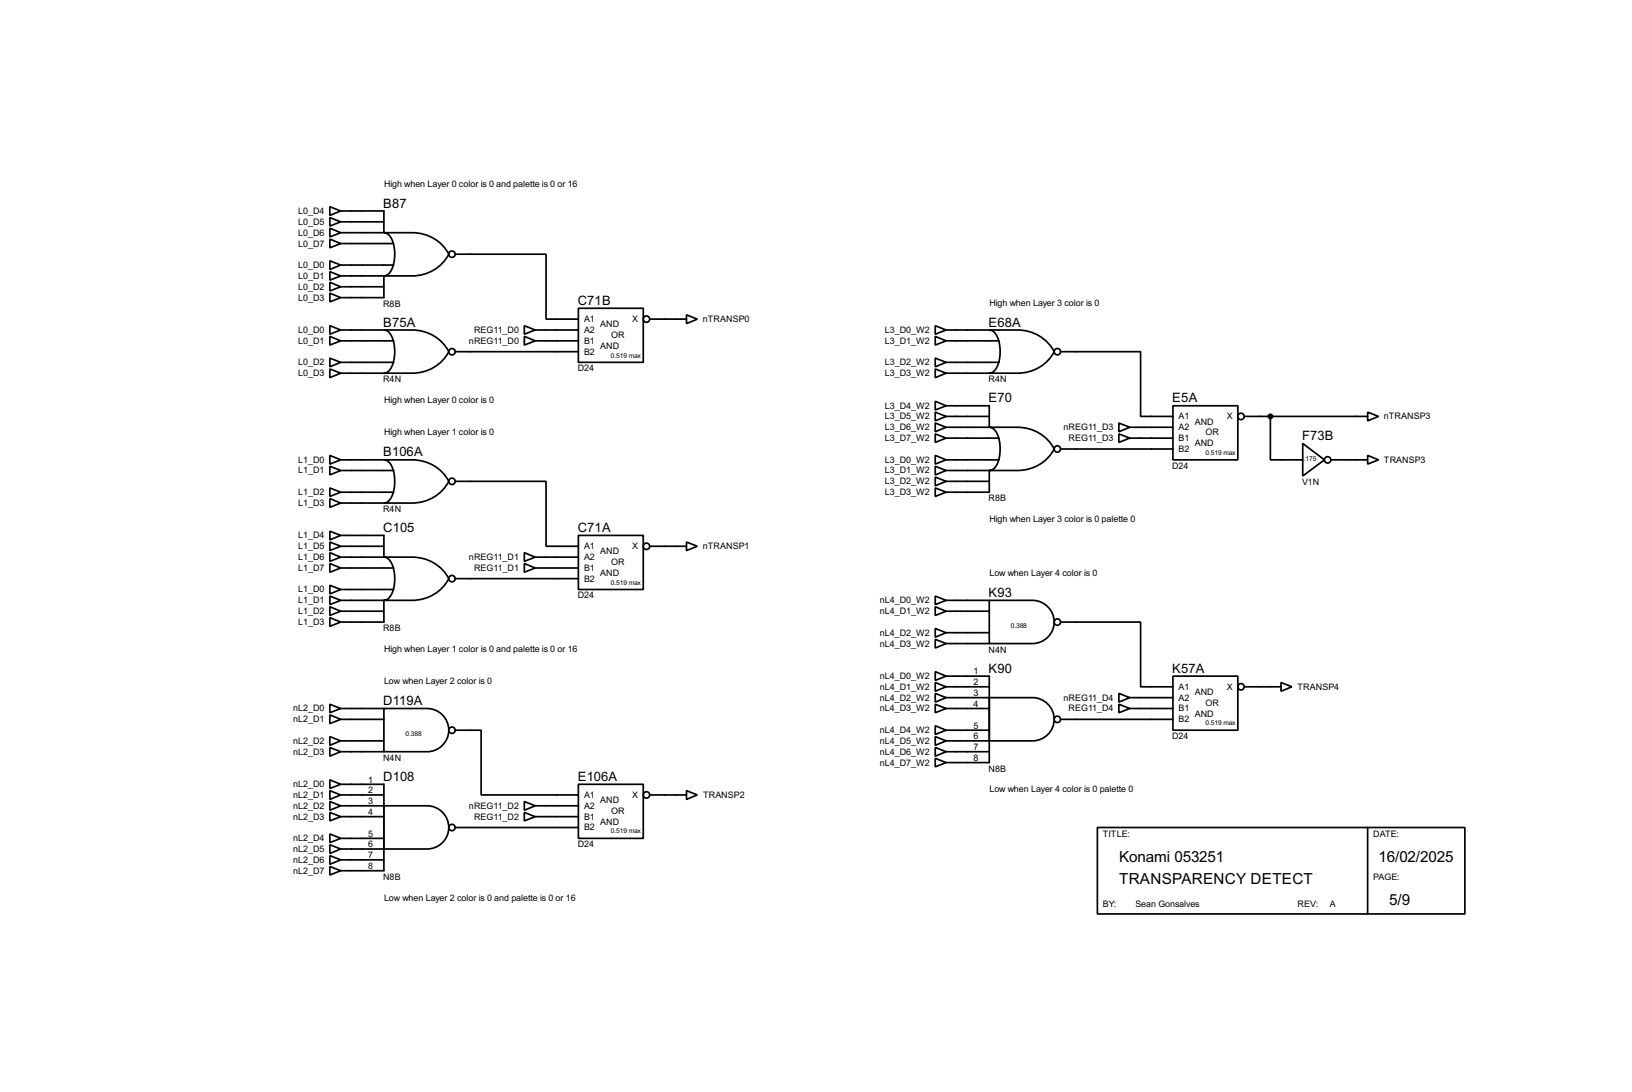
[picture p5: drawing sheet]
<svg xmlns="http://www.w3.org/2000/svg" width="383mm" height="256mm" viewBox="0 0 383 256" stroke-linecap="round" stroke-linejoin="round" font-family="sans-serif">
<g fill="none" stroke="#000" stroke-width=".4">
<path d="M77.5 48.6l2.6 1-2.6 1zM77.5 51.1l2.6 1-2.6 1zM77.5 53.6l2.6 1.1-2.6 1zM77.5 56.2l2.6 1-2.6 1zM80.1 49.6h10.1v5.1h-10.1M80.1 52.1h10.1M80.1 57.2h12.4M90.2 54.7h6.6a9.6 9.6 0 0 1 8.7 5 9.6 9.6 0 0 1-8.7 5.1h-6.6a3.2 3.2 0 0 0 2.4-3.1 7.6 7.6 0 0 0-1.4-6.6zM107 59.7h21.3v15.3h7.6M77.5 68.9l2.6 1-2.6 1zM77.5 63.8l2.6 1-2.6 1zM77.5 79l2.6 1.1-2.6 1z"/>
<path d="M77.5 76.5l2.6 1-2.6 1zM77.5 61.3l2.6 1-2.6 1zM77.5 66.3l2.6 1.1-2.6 1zM80.1 64.8h10.1v5.1h-10.1M80.1 77.5h10.1M80.1 62.3h12.4M80.1 67.4h10.1M90.2 77.5h6.6a9.6 9.6 0 0 1 8.7 5.1 9.6 9.6 0 0 1-8.7 5.1h-6.6a3.2 3.2 0 0 0 2.4-3.2 7.7 7.7 0 0 0-1.4-6.6zM123.2 76.5l2.6 1-2.6 1zM123.2 79l2.6 1.1-2.6 1zM125.8 77.5h10.1M135.9 72.4h15.3v12.7h-15.3z"/>
<path d="M152.7 75h8.6M161.3 74l2.6 1-2.6 1zM219.8 76.5l2.5 1-2.5 1zM219.8 79l2.5 1.1-2.5 1zM222.3 77.5h10.2M232.5 77.5h6.6a9.6 9.6 0 0 1 8.6 5.1 9.6 9.6 0 0 1-8.6 5.1h-6.6a3.2 3.2 0 0 0 2.3-3.2 7.7 7.7 0 0 0-1.3-6.6zM77.5 86.7l2.6 1-2.6 1zM77.5 84.1l2.6 1-2.6 1.1zM80.1 87.7h10.1M80.1 85.1h12.4M80.1 80.1h12.4M107 82.6h28.9"/>
<path d="M125.8 80.1h10.1M219.8 94.3l2.5 1-2.5 1zM219.8 96.8l2.5 1-2.5 1.1zM219.8 99.4l2.5 1-2.5 1zM219.8 84.1l2.5 1-2.5 1.1zM219.8 86.7l2.5 1-2.5 1zM222.3 87.7h10.2M222.3 85.1h12.5M222.3 80.1h12.5M222.3 95.3h10.2v5.1h-10.2M222.3 97.8h10.2M249.2 82.6h18.8v15.2h7.6"/>
<path d="M262.9 99.4l2.6 1-2.6 1zM275.6 95.3h15.3v12.7h-15.3zM292.4 97.8h29M298.5 97.8v10.2h7.6M321.4 96.8l2.5 1-2.5 1.1zM77.5 109.5l2.6 1-2.6 1.1zM77.5 114.6l2.6 1-2.6 1zM77.5 117.1l2.6 1.1-2.6 1zM77.5 107l2.6 1-2.6 1zM80.1 110.5h12.4M80.1 115.6h12.4M80.1 118.2h10.1"/>
<path d="M80.1 108h10.1M90.2 108h6.6a9.6 9.6 0 0 1 8.7 5.1 9.6 9.6 0 0 1-8.7 5.1h-6.6a3.2 3.2 0 0 0 2.4-3.2 7.6 7.6 0 0 0-1.4-6.6zM107 113.1h21.3v15.2h7.6M219.8 112.1l2.5 1-2.5 1zM219.8 107l2.5 1-2.5 1zM219.8 109.5l2.5 1-2.5 1.1zM219.8 101.9l2.5 1-2.5 1zM219.8 114.6l2.5 1-2.5 1zM222.3 110.5h10.2v5.1h-10.2M222.3 108h12.5M222.3 113.1h10.2M222.3 102.9h12.5"/>
<path d="M232.5 100.4h6.6a9.6 9.6 0 0 1 8.6 5.1 9.6 9.6 0 0 1-8.6 5h-6.6a3.2 3.2 0 0 0 2.3-3.1 7.7 7.7 0 0 0-1.3-6.6zM249.2 105.5h26.4M262.9 101.9l2.6 1-2.6 1zM265.5 100.4h10.1M265.5 102.9h10.1M306.1 104.2l5.1 3.8-5.1 3.8zM312.7 108h8.7M321.4 107l2.5 1-2.5 1zM77.5 137.5l2.6 1-2.6 1zM77.5 124.8l2.6 1-2.6 1zM77.5 127.3l2.6 1-2.6 1zM77.5 132.4l2.6 1-2.6 1z"/>
<path d="M77.5 129.8l2.6 1.1-2.6 1zM80.1 125.8h10.1v5.1h-10.1M80.1 133.4h12.4M80.1 128.3h10.1M80.1 138.5h12.4M90.2 130.9h6.6a9.6 9.6 0 0 1 8.7 5 9.6 9.6 0 0 1-8.7 5.1h-6.6a3.2 3.2 0 0 0 2.4-3.1 7.6 7.6 0 0 0-1.4-6.6zM107 135.9h28.9M123.2 129.8l2.6 1.1-2.6 1zM123.2 132.4l2.6 1-2.6 1zM125.8 130.9h10.1M125.8 133.4h10.1M135.9 125.8h15.3v12.7h-15.3z"/>
<path d="M152.7 128.3h8.6M161.3 127.3l2.6 1-2.6 1zM77.5 142.5l2.6 1.1-2.6 1zM77.5 145.1l2.6 1-2.6 1zM77.5 140l2.6 1-2.6 1zM80.1 141h10.1v5.1h-10.1M80.1 143.6h10.1M219.8 157.8l2.5 1-2.5 1zM219.8 150.2l2.5 1-2.5 1zM219.8 147.6l2.5 1-2.5 1.1zM219.8 140l2.5 1-2.5 1zM219.8 142.5l2.5 1.1-2.5 1z"/>
<path d="M222.3 158.8h10.2v20.3h-10.2M222.3 151.2h10.2M222.3 148.6h10.2M222.3 141h10.2M222.3 143.6h10.2M232.5 141h10.1a5.1 5.1 0 0 1 5.1 5.1 5.1 5.1 0 0 1-5.1 5.1h-10.1zM249.2 146.1h18.8v15.2h7.6M275.6 158.8h15.3v12.7h-15.3zM77.5 165.4l2.6 1-2.6 1zM77.5 167.9l2.6 1.1-2.6 1zM77.5 173l2.6 1-2.6 1.1zM77.5 175.6l2.6 1-2.6 1z"/>
<path d="M80.1 169h10.1M80.1 174h10.1M80.1 166.4h10.1M80.1 176.6h10.1M90.2 166.4h10.2a5.1 5.1 0 0 1 5.1 5.1 5.1 5.1 0 0 1-5.1 5.1h-10.2zM107 171.5h6.1v15.2h22.8M219.8 160.3l2.5 1-2.5 1.1zM219.8 170.5l2.5 1-2.5 1zM219.8 173l2.5 1-2.5 1.1zM219.8 165.4l2.5 1-2.5 1zM219.8 162.9l2.5 1-2.5 1zM219.8 175.6l2.5 1-2.5 1z"/>
<path d="M219.8 178.1l2.5 1-2.5 1zM222.3 161.3h10.2M222.3 171.5h10.2M222.3 174h10.2M222.3 166.4h10.2M222.3 163.9h10.2M222.3 176.6h10.2M232.5 163.9h10.1a5.1 5.1 0 0 1 5.1 5 5.1 5.1 0 0 1-5.1 5.1h-10.1zM249.2 169h26.4M262.9 162.9l2.6 1-2.6 1zM262.9 165.4l2.6 1-2.6 1zM265.5 166.4h10.1"/>
<path d="M265.5 163.9h10.1M292.4 161.3h8.6M301 160.3l2.6 1-2.6 1.1zM77.5 183.2l2.6 1-2.6 1zM77.5 185.7l2.6 1-2.6 1.1zM77.5 188.3l2.6 1-2.6 1zM77.5 190.8l2.6 1-2.6 1zM77.5 195.9l2.6 1-2.6 1zM77.5 198.4l2.6 1-2.6 1.1zM80.1 191.8h10.1M80.1 189.3h10.1M80.1 184.2h10.1v20.3h-10.1"/>
<path d="M80.1 186.7h10.1M80.1 196.9h10.1M80.1 199.4h10.1M90.2 189.3h10.2a5.1 5.1 0 0 1 5.1 5 5.1 5.1 0 0 1-5.1 5.1h-10.2zM107 194.4h28.9M123.2 190.8l2.6 1-2.6 1zM123.2 188.3l2.6 1-2.6 1zM125.8 191.8h10.1M125.8 189.3h10.1M135.9 184.2h15.3v12.7h-15.3zM152.7 186.7h8.6M161.3 185.7l2.6 1-2.6 1.1z"/>
<path d="M257.9 194.4h86.3v20.3h-86.3zM321.4 194.4v20.3M77.5 201l2.6 1-2.6 1zM77.5 203.5l2.6 1-2.6 1zM80.1 202h10.1"/>
<circle cx="106.2" cy="59.7" r=".75"/>
<circle cx="151.9" cy="75" r=".75"/>
<circle cx="106.2" cy="82.6" r=".75"/>
<circle cx="248.4" cy="82.6" r=".75"/>
<circle cx="291.6" cy="97.8" r=".75"/>
<circle cx="106.2" cy="113.1" r=".75"/>
<circle cx="248.4" cy="105.5" r=".75"/>
<circle cx="311.9" cy="108" r=".75"/>
<circle cx="106.2" cy="135.9" r=".75"/>
<circle cx="151.9" cy="128.3" r=".75"/>
<circle cx="248.4" cy="146.1" r=".75"/>
<circle cx="106.2" cy="171.5" r=".75"/>
<circle cx="248.4" cy="169" r=".75"/>
<circle cx="291.6" cy="161.3" r=".75"/>
<circle cx="106.2" cy="194.4" r=".75"/>
<circle cx="151.9" cy="186.7" r=".75"/>
</g>
<circle cx="298.5" cy="97.8" r=".5" fill="#000" stroke="#000" stroke-width=".4"/>
<g font-size="4">
<text x="263" y="202.5">Konami 053251</text>
<text x="323.9" y="202.5">16/02/2025</text>
<text x="263" y="207.6">TRANSPARENCY DETECT</text>
<text x="326.4" y="212.7">5/9</text>
</g>
<g font-size="3.4">
<text x="90.1" y="48.7">B87</text>
<text x="135.8" y="71.6">C71B</text>
<text x="90.1" y="76.7">B75A</text>
<text x="232.3" y="76.7">E68A</text>
<text x="232.3" y="94.5">E70</text>
<text x="275.5" y="94.5">E5A</text>
<text x="90.1" y="107.2">B106A</text>
<text x="306" y="103.4">F73B</text>
<text x="90.1" y="125">C105</text>
<text x="135.8" y="125">C71A</text>
<text x="232.3" y="140.2">K93</text>
<text x="232.3" y="158">K90</text>
<text x="275.5" y="158">K57A</text>
<text x="90.1" y="165.6">D119A</text>
<text x="90.1" y="183.4">D108</text>
<text x="135.8" y="183.4">E106A</text>
</g>
<g font-size="2.4">
<text x="90.2" y="43.8">High when Layer 0 color is 0 and palette is 0 or 16</text>
<text x="70.1" y="50.2">L0_D4</text>
<text x="70.1" y="52.8">L0_D5</text>
<text x="70.1" y="55.4">L0_D6</text>
<text x="70.1" y="57.9">L0_D7</text>
<text x="70.1" y="65.5">L0_D1</text>
<text x="70.1" y="62.9">L0_D0</text>
<text x="70.1" y="70.6">L0_D3</text>
<text x="70.1" y="68.1">L0_D2</text>
<text x="90" y="72">R8B</text>
<text x="232.5" y="71.8">High when Layer 3 color is 0</text>
<text x="137.2" y="75.6">A1</text>
<text x="141" y="76.9">AND</text>
<text x="148.5" y="75.6">X</text>
<text x="165.2" y="75.6">nTRANSP0</text>
<text x="70.1" y="80.8">L0_D1</text>
<text x="70.1" y="78.2">L0_D0</text>
<text x="110.2" y="80.8">nREG11_D0</text>
<text x="111.4" y="78.2">REG11_D0</text>
<text x="137.2" y="80.8">B1</text>
<text x="137.2" y="83.3">B2</text>
<text x="137.2" y="78.2">A2</text>
<text x="141" y="82">AND</text>
<text x="143.6" y="79.4">OR</text>
<text x="207.9" y="78.2">L3_D0_W2</text>
<text x="207.9" y="80.8">L3_D1_W2</text>
<text x="70.1" y="88.4">L0_D3</text>
<text x="70.1" y="85.8">L0_D2</text>
<text x="90" y="89.8">R4N</text>
<text x="135.7" y="87.2">D24</text>
<text x="207.9" y="85.8">L3_D2_W2</text>
<text x="207.9" y="88.4">L3_D3_W2</text>
<text x="232.3" y="89.8">R4N</text>
<text x="90.2" y="94.7">High when Layer 0 color is 0</text>
<text x="207.9" y="96">L3_D4_W2</text>
<text x="207.9" y="98.5">L3_D5_W2</text>
<text x="207.9" y="101.1">L3_D6_W2</text>
<text x="249.9" y="101.1">nREG11_D3</text>
<text x="276.9" y="98.5">A1</text>
<text x="276.9" y="101.1">A2</text>
<text x="280.7" y="99.7">AND</text>
<text x="288.2" y="98.5">X</text>
<text x="325.2" y="98.5">nTRANSP3</text>
<text x="90.2" y="102.3">High when Layer 1 color is 0</text>
<text x="207.9" y="103.6">L3_D7_W2</text>
<text x="251.1" y="103.6">REG11_D3</text>
<text x="276.9" y="103.6">B1</text>
<text x="276.9" y="106.2">B2</text>
<text x="280.7" y="104.8">AND</text>
<text x="283.3" y="102.3">OR</text>
<text x="70.1" y="111.2">L1_D1</text>
<text x="70.1" y="108.7">L1_D0</text>
<text x="207.9" y="113.8">L3_D2_W2</text>
<text x="207.9" y="108.7">L3_D0_W2</text>
<text x="207.9" y="111.2">L3_D1_W2</text>
<text x="275.4" y="110.1">D24</text>
<text x="305.9" y="113.9">V1N</text>
<text x="325.2" y="108.7">TRANSP3</text>
<text x="70.1" y="116.3">L1_D2</text>
<text x="70.1" y="118.9">L1_D3</text>
<text x="207.9" y="116.3">L3_D3_W2</text>
<text x="232.3" y="117.7">R8B</text>
<text x="90" y="120.3">R4N</text>
<text x="232.5" y="122.6">High when Layer 3 color is 0 palette 0</text>
<text x="70.1" y="126.5">L1_D4</text>
<text x="70.1" y="129">L1_D5</text>
<text x="70.1" y="131.6">L1_D6</text>
<text x="110.2" y="131.6">nREG11_D1</text>
<text x="137.2" y="129">A1</text>
<text x="137.2" y="131.6">A2</text>
<text x="141" y="130.2">AND</text>
<text x="148.5" y="129">X</text>
<text x="165.2" y="129">nTRANSP1</text>
<text x="70.1" y="134.1">L1_D7</text>
<text x="111.4" y="134.1">REG11_D1</text>
<text x="137.2" y="134.1">B1</text>
<text x="137.2" y="136.6">B2</text>
<text x="141" y="135.3">AND</text>
<text x="143.6" y="132.8">OR</text>
<text x="232.5" y="135.3">Low when Layer 4 color is 0</text>
<text x="70.1" y="141.7">L1_D1</text>
<text x="70.1" y="139.2">L1_D0</text>
<text x="135.7" y="140.6">D24</text>
<text x="206.8" y="141.7">nL4_D0_W2</text>
<text x="70.1" y="144.3">L1_D2</text>
<text x="70.1" y="146.8">L1_D3</text>
<text x="90" y="148.2">R8B</text>
<text x="206.8" y="149.3">nL4_D2_W2</text>
<text x="206.8" y="144.3">nL4_D1_W2</text>
<text x="90.2" y="153.1">High when Layer 1 color is 0 and palette is 0 or 16</text>
<text x="206.8" y="151.9">nL4_D3_W2</text>
<text x="232.3" y="153.3">N4N</text>
<text x="90.2" y="160.7">Low when Layer 2 color is 0</text>
<text x="206.8" y="159.5">nL4_D0_W2</text>
<text x="228.8" y="158.4">1</text>
<text x="228.8" y="160.9">2</text>
<text x="68.9" y="167.1">nL2_D0</text>
<text x="206.8" y="162">nL4_D1_W2</text>
<text x="206.8" y="167.1">nL4_D3_W2</text>
<text x="206.8" y="164.6">nL4_D2_W2</text>
<text x="228.8" y="163.5">3</text>
<text x="228.8" y="166">4</text>
<text x="249.9" y="164.6">nREG11_D4</text>
<text x="251.1" y="167.1">REG11_D4</text>
<text x="276.9" y="162">A1</text>
<text x="276.9" y="167.1">B1</text>
<text x="276.9" y="164.6">A2</text>
<text x="280.7" y="163.2">AND</text>
<text x="283.3" y="165.8">OR</text>
<text x="288.2" y="162">X</text>
<text x="304.9" y="162">TRANSP4</text>
<text x="68.9" y="169.7">nL2_D1</text>
<text x="206.8" y="172.2">nL4_D4_W2</text>
<text x="228.8" y="171.1">5</text>
<text x="228.8" y="173.6">6</text>
<text x="275.4" y="173.6">D24</text>
<text x="276.9" y="169.7">B2</text>
<text x="280.7" y="168.3">AND</text>
<text x="68.9" y="174.7">nL2_D2</text>
<text x="68.9" y="177.3">nL2_D3</text>
<text x="90" y="178.7">N4N</text>
<text x="206.8" y="174.7">nL4_D5_W2</text>
<text x="206.8" y="177.3">nL4_D6_W2</text>
<text x="206.8" y="179.8">nL4_D7_W2</text>
<text x="228.8" y="176.2">7</text>
<text x="228.8" y="178.7">8</text>
<text x="68.9" y="184.9">nL2_D0</text>
<text x="86.5" y="183.8">1</text>
<text x="232.3" y="181.2">N8B</text>
<text x="68.9" y="187.4">nL2_D1</text>
<text x="68.9" y="190">nL2_D2</text>
<text x="86.5" y="186.3">2</text>
<text x="86.5" y="188.9">3</text>
<text x="86.5" y="191.4">4</text>
<text x="110.2" y="190">nREG11_D2</text>
<text x="137.2" y="187.4">A1</text>
<text x="137.2" y="190">A2</text>
<text x="141" y="188.6">AND</text>
<text x="143.6" y="191.2">OR</text>
<text x="148.5" y="187.4">X</text>
<text x="165.2" y="187.4">TRANSP2</text>
<text x="232.5" y="186.1">Low when Layer 4 color is 0 palette 0</text>
<text x="68.9" y="192.5">nL2_D3</text>
<text x="68.9" y="197.6">nL2_D4</text>
<text x="86.5" y="196.5">5</text>
<text x="111.4" y="192.5">REG11_D2</text>
<text x="137.2" y="192.5">B1</text>
<text x="137.2" y="195.1">B2</text>
<text x="141" y="193.7">AND</text>
<text x="259.1" y="196.5">TITLE:</text>
<text x="322.6" y="196.5">DATE:</text>
<text x="68.9" y="200.1">nL2_D5</text>
<text x="68.9" y="202.7">nL2_D6</text>
<text x="86.5" y="199">6</text>
<text x="86.5" y="201.6">7</text>
<text x="135.7" y="199">D24</text>
<text x="68.9" y="205.2">nL2_D7</text>
<text x="86.5" y="204.1">8</text>
<text x="90" y="206.6">N8B</text>
<text x="322.6" y="206.7">PAGE:</text>
<text x="90.2" y="211.5">Low when Layer 2 color is 0 and palette is 0 or 16</text>
<text x="259.1" y="213">BY:</text>
<text x="266.8" y="213">Sean Gonsalves</text>
<text x="304.9" y="213">REV:</text>
<text x="312.5" y="213">A</text>
</g>
<g font-size="1.8">
<text x="143.6" y="84">0.519 max</text>
<text x="283.3" y="106.9">0.519 max</text>
<text x="306.4" y="108.4">.175</text>
<text x="143.6" y="137.3">0.519 max</text>
<text x="237.5" y="147.5">0.388</text>
<text x="95.3" y="172.9">0.388</text>
<text x="283.3" y="170.4">0.519 max</text>
<text x="143.6" y="195.8">0.519 max</text>
</g>
</svg>
